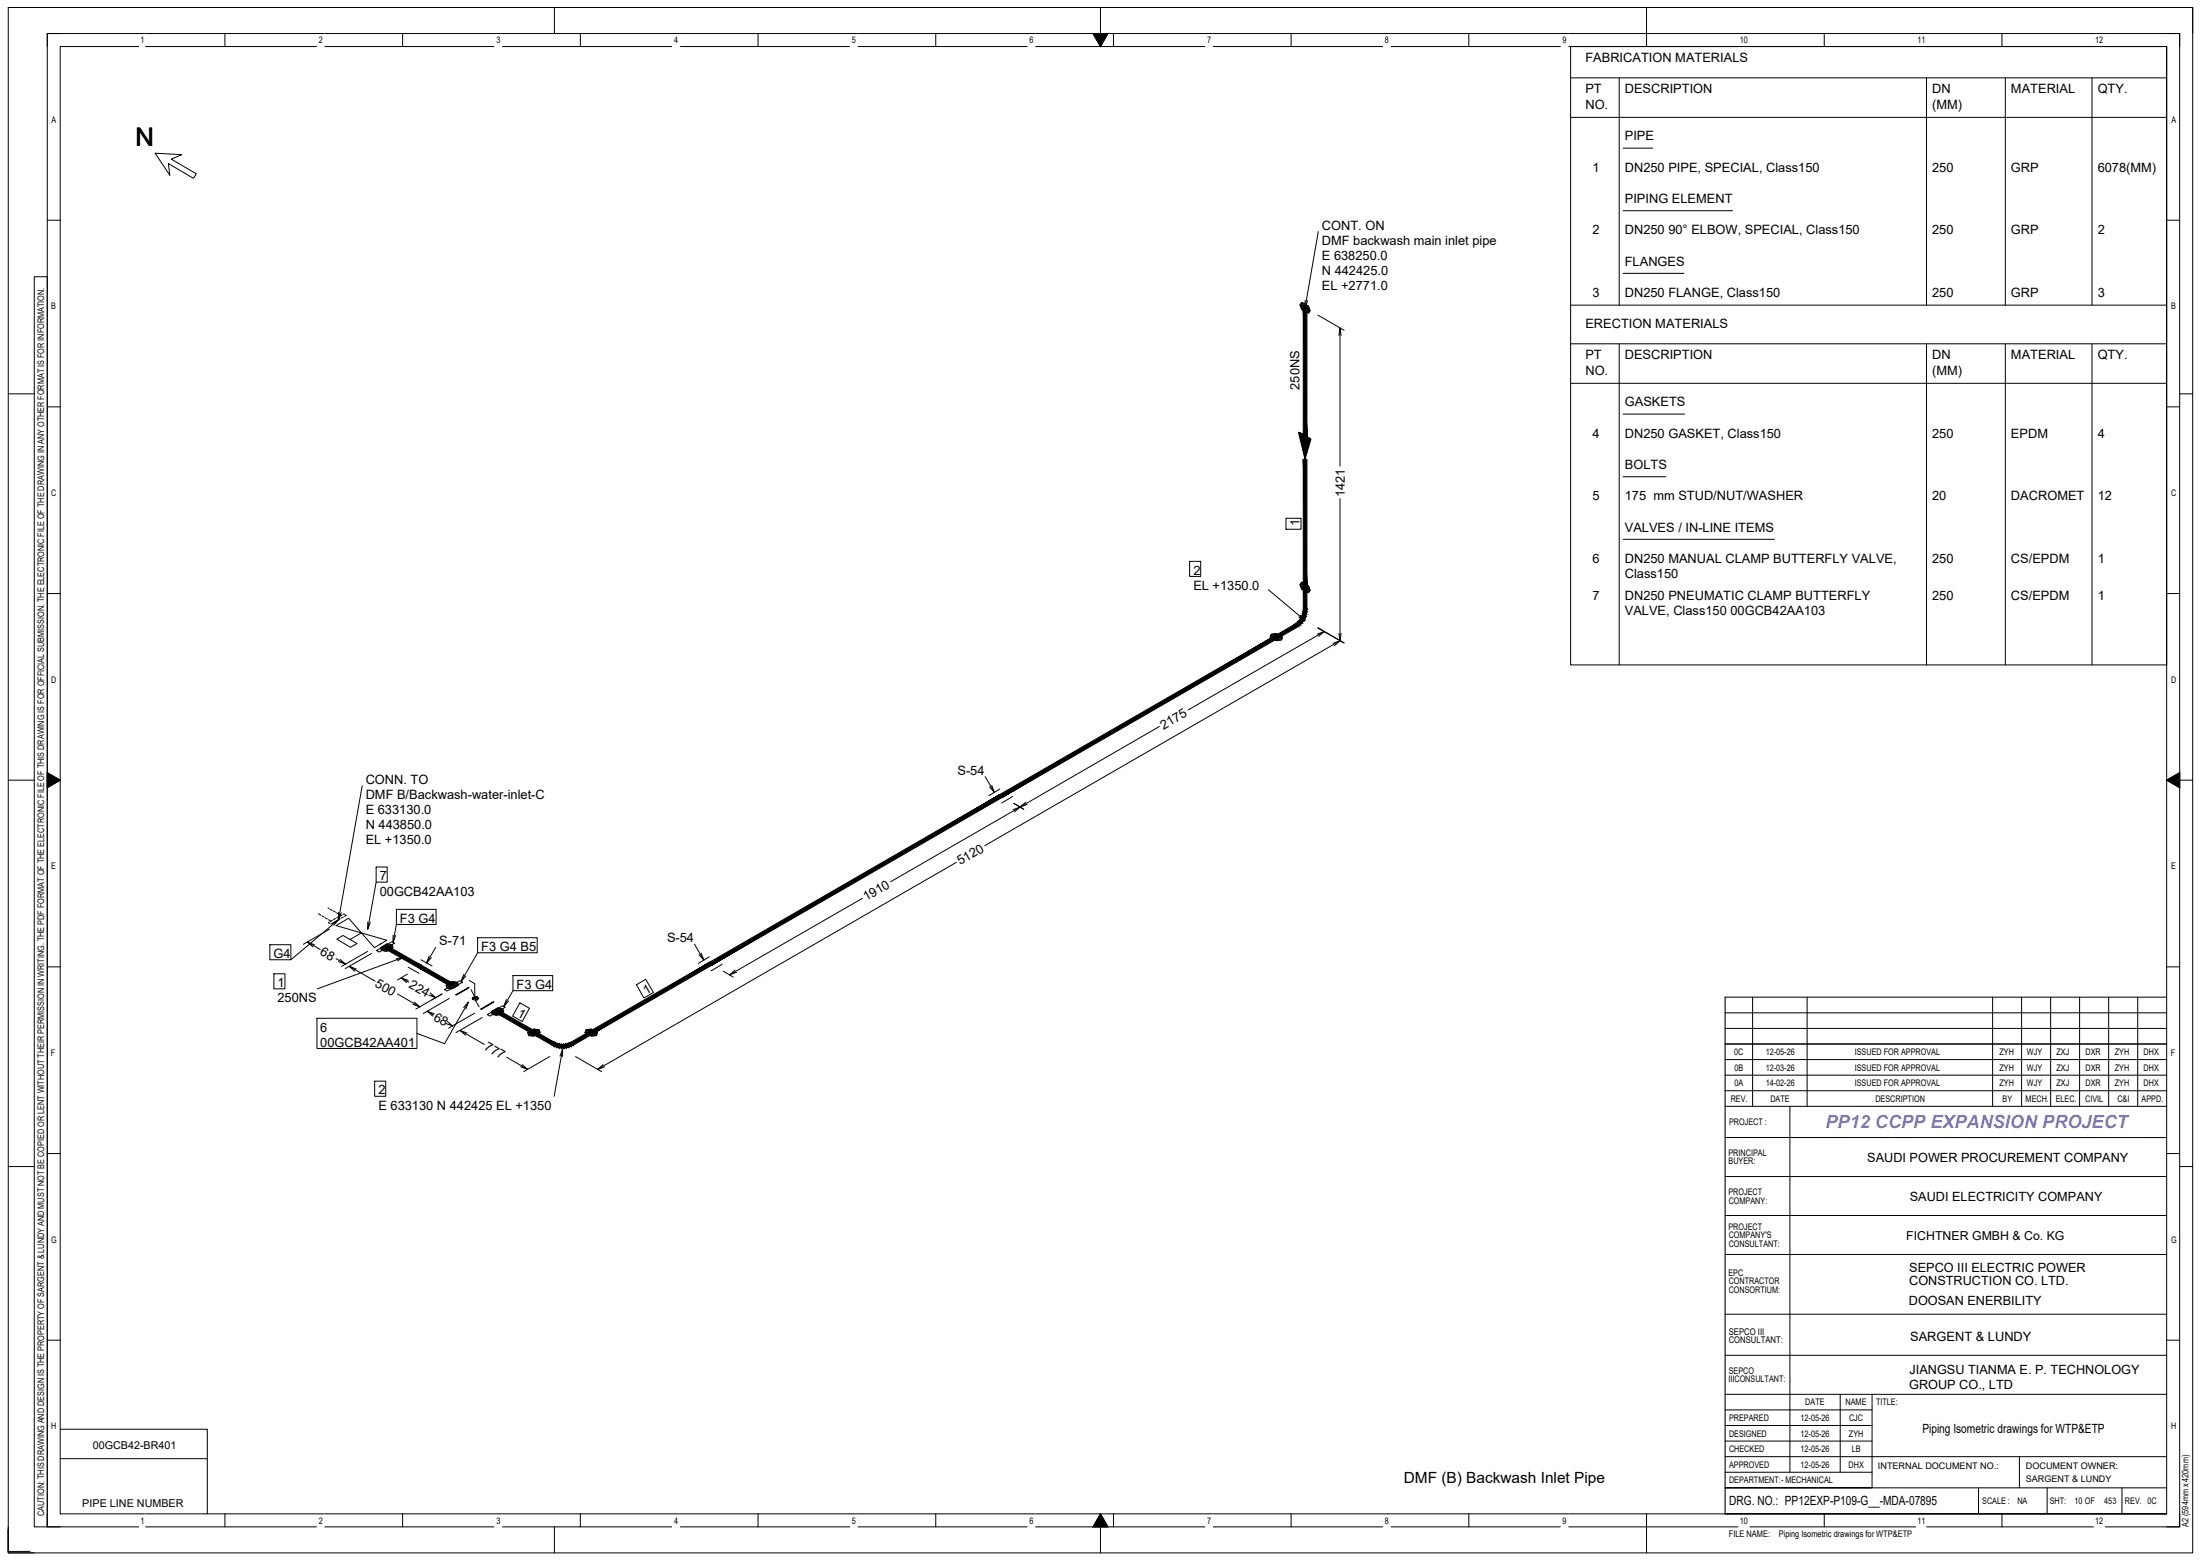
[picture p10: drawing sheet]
<svg xmlns="http://www.w3.org/2000/svg" width="598mm" height="424mm" viewBox="0 0 598 424" stroke-linecap="round" stroke-linejoin="round" font-family="sans-serif">
<!-- layer: G-ANNO-TTLB -->
<g fill="none" stroke="#000" stroke-width=".27">
<path d="M12.8 9.1h579.6v405.7h-579.6zM12.8 9.1v3.5M12.8 9.1h3.6M16.4 12.6h572.5v398.6h-572.5zM61.1 9.1v3.5M109.4 9.1v3.5M150.7 2v7.1M157.7 9.1v3.5M206 9.1v3.5M254.3 9.1v3.5M297.1 9.1h4l-2 3.5zM299.1 2v10.6"/>
<path d="M302.6 9.1v3.5M350.9 9.1v3.5M399.2 9.1v3.5M447.5 2v10.6M495.8 9.1v3.5M544.1 9.1v3.5M588.9 2h7.1v7.1M588.9 9.1h3.5v3.5M12.8 59.8h3.6M588.9 59.8h3.5M9.3 75.2h3.5v339.6h-3.5zM2.2 107h7.1"/>
<path d="M12.8 110.5h3.6M588.9 110.5h3.5M592.4 107h3.6M12.8 161.2h3.6M588.9 161.2h3.5M2.2 211.9h7.1M12.8 209.9l3.6 2-3.6 2.1zM12.8 211.9h3.6M588.9 211.9l3.5-2v4.1zM588.9 211.9h7.1M12.8 262.6h3.6M468.9 279.4h120"/>
<path d="M468.9 275.1h120M468.9 270.9h120M476.4 270.9v29.6M491.2 270.9v29.6M541.6 270.9v29.6M549.5 270.9v29.6M557.4 270.9v29.6M565.2 270.9v29.6M573.1 270.9v29.6M581 270.9v29.6M588.9 262.6h3.5M468.9 292.1h120"/>
<path d="M468.9 296.3h120M468.9 287.8h120M468.9 283.6h120M2.2 316.9h7.1M12.8 313.4h3.6M468.9 300.5h120M468.9 309h120M468.9 319.6h120M486.5 300.5v99.4M588.9 313.4h3.5M592.4 316.9h3.6M468.9 330.2h120"/>
<path d="M468.9 340.8h120M468.9 357h120M12.8 364.1h3.6M468.9 378.8h120M468.9 368.2h120M500.2 378.8v21.1M508.8 378.8v25.4h-39.9h120M588.9 364.1h3.5M468.9 395.7h120M468.9 387.2h39.9M468.9 391.5h39.9M468.9 383h39.9"/>
<path d="M468.9 399.9h39.9M548.9 395.7v8.5M2.2 414.8v7h7.1M12.8 411.2v3.6h3.6M61.1 411.2v3.6M109.4 411.2v3.6M150.7 414.8v7M157.7 411.2v3.6M206 411.2v3.6M254.3 411.2v3.6M299.1 411.2l2 3.6h-4zM299.1 411.2v10.6"/>
<path d="M302.6 411.2v3.6M350.9 411.2v3.6M399.2 411.2v3.6M447.5 411.2v10.6M468.9 411.2h120M495.8 411.2v3.6M537.8 404.2v7M544.1 411.2v3.6M556.4 404.2v7M576.7 404.2v7M592.4 411.2v3.6h-3.5"/>
</g>
<!-- layer: G-ANNO-BRDR -->
<path d="M2.2 2h593.8v419.8h-593.8z" fill="none" stroke="#000" stroke-width=".27"/>
<!-- layer: G-ANNO-TTLB -->
<path d="M468.9 270.9v140.3" fill="none" stroke="#000" stroke-width=".3"/>
<path d="M297.1 9.1h4l-2 3.5zM12.8 209.9l3.6 2-3.6 2.1zM588.9 211.9l3.5-2v4.1zM299.1 411.2l2 3.6h-4z" fill="#000" stroke="#000" stroke-width=".27"/>
<g fill="#fff" stroke="#fff" stroke-width=".27">
<path d="M38 411.7v3.2l1.4-3.2zM39.4 411.7v3.2h-1.4z"/>
<path d="M86.3 411.7v3.2l1.8-3.2zM88.1 411.7v3.2h-1.8z"/>
<path d="M134.6 411.7v3.2l1.8-3.2zM136.4 411.7v3.2h-1.8z"/>
<path d="M182.9 411.7v3.2l1.8-3.2zM184.7 411.7v3.2h-1.8z"/>
<path d="M231.2 411.7v3.2l1.8-3.2zM233 411.7v3.2h-1.8z"/>
<path d="M279.5 411.7v3.2l1.8-3.2zM281.3 411.7v3.2h-1.8z"/>
<path d="M327.8 411.7v3.2l1.8-3.2zM329.6 411.7v3.2h-1.8z"/>
<path d="M376.1 411.7v3.2l1.8-3.2zM377.9 411.7v3.2h-1.8z"/>
<path d="M424.3 411.7v3.2l1.9-3.2zM426.2 411.7v3.2h-1.9z"/>
<path d="M472.7 411.7v3.2l2.7-3.2zM475.4 411.7v3.2h-2.7z"/>
<path d="M521 411.7v3.2l2.5-3.2zM523.5 411.7v3.2h-2.5z"/>
<path d="M569.3 411.7v3.2l2.7-3.2zM572 411.7v3.2h-2.7z"/>
<path d="M589.8 386v3.3l2-3.3zM591.8 386v3.3h-2z"/>
<path d="M589.8 335.3v3.3l2.2-3.3zM592 335.3v3.3h-2.2z"/>
<path d="M589.8 284.6v3.3l1.8-3.3zM591.6 284.6v3.3h-1.8z"/>
<path d="M589.8 233.9v3.2l1.9-3.2zM591.7 233.9v3.2h-1.9z"/>
<path d="M589.8 183.2v3.2l2-3.2zM591.8 183.2v3.2h-2z"/>
<path d="M589.8 132.5v3.2l2.1-3.2zM591.9 132.5v3.2h-2.1z"/>
<path d="M589.8 81.8v3.2l1.9-3.2zM591.7 81.8v3.2h-1.9z"/>
<path d="M589.8 31.1v3.2l2.2-3.2zM592 31.1v3.2h-2.2z"/>
<path d="M38 9.6v3.2l1.4-3.2zM39.4 9.6v3.2h-1.4z"/>
<path d="M86.3 9.6v3.2l1.8-3.2zM88.1 9.6v3.2h-1.8z"/>
<path d="M134.6 9.6v3.2l1.8-3.2zM136.4 9.6v3.2h-1.8z"/>
<path d="M182.9 9.6v3.2l1.8-3.2zM184.7 9.6v3.2h-1.8z"/>
<path d="M231.2 9.6v3.2l1.8-3.2zM233 9.6v3.2h-1.8z"/>
<path d="M279.5 9.6v3.2l1.8-3.2zM281.3 9.6v3.2h-1.8z"/>
<path d="M327.8 9.6v3.2l1.8-3.2zM329.6 9.6v3.2h-1.8z"/>
<path d="M376.1 9.6v3.2l1.8-3.2zM377.9 9.6v3.2h-1.8z"/>
<path d="M424.3 9.6v3.2l1.9-3.2zM426.2 9.6v3.2h-1.9z"/>
<path d="M472.7 9.6v3.2l2.7-3.2zM475.4 9.6v3.2h-2.7z"/>
<path d="M521 9.6v3.2l2.5-3.2zM523.5 9.6v3.2h-2.5z"/>
<path d="M569.3 9.6v3.2l2.7-3.2zM572 9.6v3.2h-2.7z"/>
<path d="M13.6 386v3.3l2-3.3zM15.6 386v3.3h-2z"/>
<path d="M13.6 335.3v3.3l2.2-3.3zM15.8 335.3v3.3h-2.2z"/>
<path d="M13.6 284.6v3.3l1.8-3.3zM15.4 284.6v3.3h-1.8z"/>
<path d="M13.6 233.9v3.2l1.9-3.2zM15.5 233.9v3.2h-1.9z"/>
<path d="M13.6 183.2v3.2l2-3.2zM15.6 183.2v3.2h-2z"/>
<path d="M13.6 132.5v3.2l2.1-3.2zM15.7 132.5v3.2h-2.1z"/>
<path d="M13.6 81.8v3.2l1.9-3.2zM15.5 81.8v3.2h-1.9z"/>
<path d="M13.6 31.1v3.2l2.2-3.2zM15.8 31.1v3.2h-2.2z"/>
</g>
<!-- layer: GT_1 -->
<g fill="none" stroke="#000" stroke-width=".27">
<path d="M426.9 12.6h162v168h-162zM426.9 21.2h162M426.9 31.9h162M440.1 21.2v61.7M523.6 21.2v61.7M545 21.2v61.7M568.6 21.2v61.7M42.2 41.6l7.2 .4-2.8 1.2 6.8 4-.8 1.2-6.8-4 .4 3.2zM441.2 40.2h8M441.2 57.2h29.7M358.3 62.9l-3.6 20.7M441.2 74.3h16.5"/>
<path d="M353.3 82.8h1.8M353.4 83h2M353.5 83.2h2.2M353.5 82.6h1.2M353.5 83.4h2.2M353.6 82.4h.8M353.6 83.6h2.2M353.7 83.8h2.2M353.8 84h2.2M353.8 82.1l1.8 1 .5 1.3-.5 .7-1.8-1-.5-1.3zM354 84.2h2M354.4 84.4h1.7"/>
<path d="M354.7 81.6v2l.7-1.9M354.7 84.6h1.3M355.1 84.8h.7M358.2 85.6l7.1 4.1M363.9 91.1l.3-2 .3 2M364.2 89.1v37.5M426.9 82.9h162M426.9 93.4h162M440.1 93.4v87.2M523.6 93.4v87.2M545 93.4v87.2M568.6 93.4v87.2"/>
<path d="M354.7 118.4l-1.8-1 1.8 7.4 1.6-5.5-3.2-1.8 1.6 6.7 1.4-5-2.7-1.6 1.3 5.9 1.2-4.4-2.3-1.3 1.1 5.1 1-3.9-1.9-1.1 .9 4.4 .8-3.5-1.5-.8 .7 3.7 .6-3-1-.6 .4 3 .3-2.5-.5-.3 .2 2.2 .1-2-.1-.1v6.4M426.9 104.1h162M441.2 112.5h16.7M364.2 135.5v38.6l-96.5 55.6M441.2 129.5h11.6M323.3 152.5h3v4.1h-3zM349.5 140.8h4.1v3h-4.1zM353.3 158.8h1.8M353.4 159h2M353.5 159.2h2.2M353.5 158.6h1.2M353.5 159.4h2.2"/>
<path d="M353.6 158.4h.8M353.6 159.6h2.2M353.7 159.8h2.2M353.8 160h2.2M353.8 158.1l1.8 1 .5 1.3-.5 .7-1.8-1-.5-1.3zM441.2 146.5h41.1M344.7 160.2l10 8.4M345.2 173h3.2M345.3 172.8h2.8M345.4 173.2h3.2M345.4 172.6h2.4M345.5 172.4h1.9"/>
<path d="M345.5 172.3l1.4-.2 1.7 1-.3 .8-1.4 .2-1.7-1zM345.7 173.4h2.8M346.1 173.6h2.3M346.2 172.2h.9M346.4 173.8h2M346.8 174h.8M353.4 167.1l1.3 1.5-1.7-1M354 160.2h2M354.4 160.4h1.7M354.7 160.6h1.3M355.1 160.8h.7M358 172.3l1.9-.7-1.5 1.3"/>
<path d="M359.9 171.6l-37 21.3M360.9 172.2l-2.7-1.6 7.1 4.1M362.3 174.8l1.9-.7-1.5 1.3M363.9 172.1l.3 2 .3-2M315.1 197.3l-73 42.2M98.4 213.5l-6.4 36.3M267.8 211l2.5 4.3M269.6 213.3l.7 2-1.3-1.6M271.8 214.3l-3 1.8M275.3 216.4l-3.1 1.8M275.4 219.9l1.9-.7-1.5 1.3M275.5 218.2l2.8 1.6"/>
<path d="M278.7 217.9l-1.4 1.3 1.8-.7M102.2 235.5h3v4.1h-3zM102.2 239.6l-2.3 12.8M260 234.2l-97.6 56.3M73.3 256.6h5.8v4.1h-5.8zM83.5 255.9l3.5 2M85.4 256.6l-1.9-.7 1.5 1.3M86.6 248.2l.6 .4M87.5 248.8l.6 .3M88.4 249.3l.6 .3M89.2 246.6l.3 .2M89.3 249.8l.6 .4"/>
<path d="M89.5 250.5l-.3 .1 .4 .2M89.5 252.4l-7.1 4.1M89.7 247l.6 .3M90.3 250.8l1.7-1-1.3 1.5M90.3 250l-.6 .3M90.5 250.7l-.6 .3M90.6 247.5l.6 .3M91.2 249.5l-.6 .3M91.3 251.4l3.4-2 7 8 3.4-2zM91.3 250.2l-.5 .4M91.5 248l.6 .3M92 247.8v2l.8-1.9"/>
<path d="M92 249.8l-12.9 10.9M92 249.8l-.4 .3M92.1 249l-.6 .4M92.3 248.5l.3 .1M92.5 249.6l-.5 .2M92.9 248.5l-.5 .3M93.2 248.4l.3-.2 .3 .2M93.3 249.1l-.5 .3M94.1 248.6l-.5 .3M98.2 253.4l-3.1 1.8 1.9 1.1-1.8 1-3.7-2.2 1.7-1 1.9 1.1M99.9 250.4v2l.7-1.9M99.9 258.4l-7.1 4.1"/>
<path d="M100.9 259l-7.1 4.1M102.3 258.2l4.2-2.4 .7 .4-4.2 2.4zM103.4 257.4l1.7-1 1.4 .2 .3 .8-1.7 1-1.4-.2zM103.5 257.5h3.2M103.5 257.7h2.8M103.6 257.3h3.2M103.6 257.9h2.4M103.7 258.1h1.9M103.9 257.1h2.8M104.3 256.9h2.4M104.4 258.3h.9M104.6 256.7h2"/>
<path d="M105 256.5h.8M106.8 254v2l.7-1.9M107.7 247h10.8v4.1h-10.8zM107.7 251.1l-.9 4.9M116.6 259.7l-.7 1.9 1.3-1.5M118.4 257.3l-2.5 4.3M129.8 254.7h16.2v4.1h-16.2zM129.8 258.8l-4.5 7.8M188.8 256.5l2.5 4.3M190.6 258.9l.7 1.9-1.3-1.5M192.8 259.9l-3 1.8M234.4 244l-36.1 20.8"/>
<path d="M74.4 264.5h3v4.1h-3zM86.1 276.6h27.2v8.2h-27.2zM91.3 260.4l2.6 1.5M92.4 260.6l1.5 1.3-1.9-.7M94.9 262.5l7 4M96.8 263.2l-1.9-.7 1.5 1.3M107.7 260.4l2-.4-1.7 1M108 270l6.1 3.5M109 265.6l2.1 1.2M109.7 260l-23.4 8.6M110.7 264.6l-2.7 1.6M110.9 266.3l-1.9-.7 1.5 1.3"/>
<path d="M110.9 262.7l3 1.7M112.6 272.2l1.5 1.3-1.9-.7M114.4 260.7l3 1.7M116.1 274.7l1.7 1M116.9 269.7l1.5 1.3-1.9-.7M117.2 270.3l1.2 .7M117.4 271.6l2.7-1.6-7.1 4.1M118 275.4l-1.9-.7 1.5 1.3M120.8 268.8l4.2-2.4 .7 .4-4.2 2.4zM121.2 267.6l1.7-1 1.4 .2 .3 .8-1.7 1-1.4-.2zM121.3 267.7h3.2M121.3 267.9h2.8"/>
<path d="M121.4 267.5h3.2M121.4 268.1h2.4M121.5 268.3h1.9M121.5 277.4l1.5 1.3-1.9-.7M121.7 267.3h2.8M122.1 267.1h2.3M122.1 271.2l-7.1 4.1M122.2 278.2l.8 .5M122.2 268.5h.9M122.4 266.9h2M122.8 266.7h.8M123.8 270.2l3.5-2 .2 .1-3.5 2z"/>
<path d="M125 279.9l6.6 3.8M126 273.7l1.3-1.5-.7 1.9M126 264.7l-.7 1.9 1.3-1.5M127.3 272.2l-6.5 11.3-7.5-2.8M127.5 266.3l1.5 .9v4M128 268.8l1 2M128.3 271.2h1.8M128.5 270.9l1.2 .7M129 275.2l-7.1 4.1M129.2 270.7v1l1 1.8M129.7 270.8l-1.2 .7 .7 .2 .5-.1 .4-.4-.4-.4-.5-.1-.7 .2-.2 .3 .2 .3M130.6 274.1l3.5-2 .1 .1-3.4 2z"/>
<path d="M131 276.4l-7.1 4.1M132.4 275.6l4.2-2.4 .7 .4-4.2 2.4zM133.5 274.8l1.7-1 1.4 .2 .3 .8-1.7 1-1.4-.2zM133.6 274.9h3.2M133.6 275.1h2.8M133.7 274.7h3.2M133.7 275.3h2.4M133.8 275.5h1.9M134 274.5h2.8M134.4 274.3h2.3M134.5 275.7h.9M134.7 274.1h2"/>
<path d="M135 273.9h.9M137.6 271.5l-.7 1.9 1.3-1.5M139.4 265h10.8v4.1h-10.8zM139.4 269.1l-2.5 4.3M141.3 272.4l2.6 1.5-2 3.6-2.6-1.5zM144.4 279.9h2.2M144.8 279.7h1.7M159.2 279.9h2.2M159.3 279.7l1.4-.2 1.7 1-.3 .8-1.4 .2-1.7-1zM159.3 279.7h1.8M173 267.5l2.5-1.5 2.1 3.6-2.6 1.5zM196.3 261.9l-3 1.8"/>
<path d="M196.6 263.8l2.7 1.6M199.8 263.5l-1.5 1.3 1.9-.7M101.8 293.7h3v4.1h-3zM126.9 280.6l-1.9-.7 1.5 1.3M137.7 287.2l5.7 3.3M141.9 289.2l1.5 1.3-1.9-.7M143.4 280.5l1.7-1 1.4 .2 .3 .8-1.7 1-1.4-.2zM143.4 280.5h3.4M143.5 280.7h3M143.6 280.9h2.5M143.6 281.1h2.2M143.7 281.3h1.8"/>
<path d="M143.8 280.3h2.9M144.1 280.1h2.6M149.4 287l-7.1 4.1M152.2 286.9l.7-1.9v2M152.9 285l-2.3 12.8M156.4 287l7.1 4.1M159 280.5h3.4M159.1 280.3h3M159.2 280.1h2.5M159.3 280.7h3M159.7 280.9h2.6M160 281.1h2.2"/>
<path d="M160.4 281.3h1.7M163.9 289.2l-1.5 1.3 1.9-.7M2.2 415.4v6h6"/>
</g>
<g fill="#000" stroke="#000" stroke-width=".27">
<path d="M354.2 83.6l1 34.8v-34.8zM354.2 83.6l1 34.8h-1z"/>
<path d="M354.2 124.8l1 34.8v-34.8zM354.2 124.8l1 34.8h-1z"/>
<path d="M354.2 159.6l1 6v-6zM354.2 159.6l1 6h-1z"/>
<path d="M272.3 216.7l74.9-43.2-.5-.9zM271.8 215.8l74.9-43.2-74.4 44.1z"/>
<path d="M351.9 169.6l1 .5-.5 .4zM351.9 169.6l1 .5-.6-.8zM352.3 169.3l1.1 .4-.5 .4zM352.3 169.3l1.1 .4-.7-.7zM352.7 169l1.2 .2-.5 .5zM353.1 168.6l-.4 .4 1.2 .2zM353.1 168.6l1.2 .1-.4 .5zM353.4 168.2l-.3 .4 1.2 .1zM353.4 168.2l1.2-.1-.3 .6zM353.7 167.7l-.3 .5 1.2-.1zM353.7 167.7l1.2-.2-.3 .6zM353.9 167.2l-.2 .5 1.2-.2zM353.9 167.2l1.2-.3-.2 .6zM354.1 166.7l-.2 .5 1.2-.3zM354.1 166.7l1.1-.5-.1 .7zM354.2 166.1l-.1 .6 1.1-.5zM354.2 166.1l1-.5v.6zM354.2 165.6v.5l1-.5z"/>
<path d="M347.2 173.5l5.2-3-.5-.9zM346.7 172.6l5.2-3-4.7 3.9z"/>
<path d="M193.3 262.3l79-45.6-.5-.9zM192.8 261.4l79-45.6-78.5 46.5z"/>
<path d="M104.9 257.9l9.1 5.1 .5-.8zM105.4 257l9.1 5.2-9.6-4.3z"/>
<path d="M114 263l8.7 5 .5-.8zM114.5 262.2l8.7 5-9.2-4.2z"/>
<path d="M161 281l32.3-18.7-.5-.9zM160.5 280.1l32.3-18.7-31.8 19.6z"/>
<path d="M135 275.2l9.9 5.8 .5-.9zM135.5 274.4l9.9 5.7-10.4-4.9z"/>
<path d="M150.6 283.1l.1 1.1-.6-.3zM150.6 283.1l.1 1.1 .3-.9zM151 283.3l.3 1.2-.6-.3zM151 283.3l.3 1.2 .3-1zM151.6 283.5l.3 1.1-.6-.1zM151.6 283.5l.3 1.1 .2-1zM152.1 283.6l.5 1.1-.7-.1zM152.1 283.6l.5 1.1v-1zM152.6 283.7l.6 1h-.6zM152.6 283.7l.6 1v-1zM153.2 283.7l.7 .9-.7 .1zM153.2 283.7l.7 .9-.2-1zM153.7 283.6l.8 .9-.6 .1zM153.7 283.6l.8 .9-.2-1zM154.3 283.5l.9 .7-.7 .3zM154.3 283.5l.9 .7-.4-.9zM154.8 283.3l1 .6-.6 .3zM154.8 283.3l1 .6-.5-.8z"/>
<path d="M144.9 281l5.2 2.9 .5-.8zM145.4 280.1l5.2 3-5.7-2.1z"/>
<path d="M155.8 283.9l5.2-2.9-.5-.9zM155.3 283.1l5.2-3-4.7 3.8z"/>
</g>
<!-- layer: 0 -->
<path d="M16.4 388.2h39.9v23M16.4 396.2h39.9" fill="none" stroke="#000" stroke-width=".27"/>
<text font-size="7" x="36.9" y="39.6">N</text>
<text font-size="4.9" fill="#8470ff" x="496.2" y="306.5">PP12 CCPP EXPANSION PROJECT</text>
<text font-size="4.2" x="381.5" y="402.9">DMF (B) Backwash Inlet Pipe</text>
<g font-size="3.5">
<text x="430.9" y="16.9">FABRICATION MATERIALS</text>
<text x="430.9" y="25.4">PT</text>
<text x="430.9" y="29.5">NO.</text>
<text x="441.6" y="25.4">DESCRIPTION</text>
<text x="525.2" y="25.4">DN</text>
<text x="525.2" y="29.5">(MM)</text>
<text x="546.6" y="25.4">MATERIAL</text>
<text x="570.1" y="25.4">QTY.</text>
<text x="441.6" y="38.1">PIPE</text>
<text x="432.9" y="46.6">1</text>
<text x="441.6" y="46.6">DN250 PIPE, SPECIAL, Class150</text>
<text x="525.2" y="46.6">250</text>
<text x="546.6" y="46.6">GRP</text>
<text x="570.1" y="46.6">6078(MM)</text>
<text x="441.6" y="55.1">PIPING ELEMENT</text>
<text x="359.3" y="62.4">CONT. ON</text>
<text x="432.9" y="63.6">2</text>
<text x="441.6" y="63.6">DN250 90° ELBOW, SPECIAL, Class150</text>
<text x="525.2" y="63.6">250</text>
<text x="546.6" y="63.6">GRP</text>
<text x="570.1" y="63.6">2</text>
<text x="359.3" y="66.5">DMF backwash main inlet pipe</text>
<text x="359.3" y="70.6">E 638250.0</text>
<text x="359.3" y="74.7">N 442425.0</text>
<text x="441.6" y="72.1">FLANGES</text>
<text x="359.3" y="78.9">EL +2771.0</text>
<text x="432.9" y="80.6">3</text>
<text x="441.6" y="80.6">DN250 FLANGE, Class150</text>
<text x="525.2" y="80.6">250</text>
<text x="546.6" y="80.6">GRP</text>
<text x="570.1" y="80.6">3</text>
<text x="430.9" y="89.1">ERECTION MATERIALS</text>
<text x="430.9" y="97.6">PT</text>
<text x="430.9" y="101.7">NO.</text>
<text x="441.6" y="97.6">DESCRIPTION</text>
<text x="525.2" y="97.6">DN</text>
<text x="525.2" y="101.7">(MM)</text>
<text x="546.6" y="97.6">MATERIAL</text>
<text x="570.1" y="97.6">QTY.</text>
<text x="353.2" y="105.9" transform="rotate(-90 353.2 105.9)">250NS</text>
<text x="441.6" y="110.4">GASKETS</text>
<text x="432.9" y="118.9">4</text>
<text x="441.6" y="118.9">DN250 GASKET, Class150</text>
<text x="525.2" y="118.9">250</text>
<text x="546.6" y="118.9">EPDM</text>
<text x="570.1" y="118.9">4</text>
<text x="441.6" y="127.4">BOLTS</text>
<text x="365.5" y="135.1" transform="rotate(-90 365.5 135.1)">1421</text>
<text x="432.9" y="135.9">5</text>
<text x="441.6" y="135.9">175 mm STUD/NUT/WASHER</text>
<text x="525.2" y="135.9">20</text>
<text x="546.6" y="135.9">DACROMET</text>
<text x="570.1" y="135.9">12</text>
<text x="353.2" y="142.8" transform="rotate(-90 353.2 142.8)">1</text>
<text x="441.6" y="144.4">VALVES / IN-LINE ITEMS</text>
<text x="432.9" y="152.9">6</text>
<text x="441.6" y="152.9">DN250 MANUAL CLAMP BUTTERFLY VALVE,</text>
<text x="525.2" y="152.9">250</text>
<text x="546.6" y="152.9">CS/EPDM</text>
<text x="570.1" y="152.9">1</text>
<text x="324.4" y="156.1">2</text>
<text x="324.4" y="160.3">EL +1350.0</text>
<text x="441.6" y="157">Class150</text>
<text x="432.9" y="163.1">7</text>
<text x="441.6" y="163.1">DN250 PNEUMATIC CLAMP BUTTERFLY</text>
<text x="441.6" y="167.2">VALVE, Class150 00GCB42AA103</text>
<text x="525.2" y="163.1">250</text>
<text x="546.6" y="163.1">CS/EPDM</text>
<text x="570.1" y="163.1">1</text>
<text x="316.2" y="198.2" transform="rotate(-30 316.2 198.2)">2175</text>
<text x="99.4" y="212.9">CONN. TO</text>
<text x="260.2" y="210.4">S-54</text>
<text x="99.4" y="217.1">DMF B/Backwash-water-inlet-C</text>
<text x="99.4" y="221.2">E 633130.0</text>
<text x="99.4" y="225.3">N 443850.0</text>
<text x="99.4" y="229.4">EL +1350.0</text>
<text x="103.2" y="239.1">7</text>
<text x="261" y="235.1" transform="rotate(-30 261 235.1)">5120</text>
<text x="103.2" y="243.3">00GCB42AA103</text>
<text x="235.4" y="244.8" transform="rotate(-30 235.4 244.8)">1910</text>
<text x="108.7" y="250.6">F3 G4</text>
<text x="119.4" y="256.8">S-71</text>
<text x="181.3" y="256">S-54</text>
<text x="74.3" y="260.2">G4</text>
<text x="86.8" y="259.3" transform="rotate(30 86.8 259.3)">68</text>
<text x="130.8" y="258.3">F3 G4 B5</text>
<text x="75.4" y="268.1">1</text>
<text x="101.7" y="267.9" transform="rotate(30 101.7 267.9)">500</text>
<text x="111" y="268.1" transform="rotate(30 111 268.1)">224</text>
<text x="140.4" y="268.6">F3 G4</text>
<text x="75.4" y="272.3">250NS</text>
<text x="175.6" y="270.2" transform="rotate(-30 175.6 270.2)">1</text>
<text x="87.1" y="280.2">6</text>
<text x="117.6" y="277" transform="rotate(30 117.6 277)">68</text>
<text x="140.4" y="276.1" transform="rotate(29 140.4 276.1)">1</text>
<text x="87.1" y="284.3">00GCB42AA401</text>
<text x="131.4" y="285" transform="rotate(30 131.4 285)">777</text>
<text x="102.8" y="297.3">2</text>
<text x="102.8" y="301.5">E 633130 N 442425 EL +1350</text>
<text x="507.5" y="315.6">SAUDI POWER PROCUREMENT COMPANY</text>
<text x="519.1" y="326.2">SAUDI ELECTRICITY COMPANY</text>
<text x="518.9" y="345.4">SEPCO III ELECTRIC POWER</text>
<text x="518.9" y="348.9">CONSTRUCTION CO. LTD.</text>
<text x="518.8" y="354.5">DOOSAN ENERBILITY</text>
<text x="519.2" y="364.4">SARGENT &amp; LUNDY</text>
<text x="518.9" y="377.4">GROUP CO., LTD</text>
<text x="519" y="373.2">JIANGSU TIANMA E. P. TECHNOLOGY</text>
<text x="522.5" y="389.4">Piping Isometric drawings for WTP&amp;ETP</text>
<text x="470" y="408.9">DRG. NO.: PP12EXP-P109-G__-MDA-07895</text>
</g>
<text font-size="3.4" x="518.1" y="336.8">FICHTNER GMBH &amp; Co. KG</text>
<g font-size="2.9">
<text x="25.2" y="393.6">00GCB42-BR401</text>
<text x="22.4" y="409.3">PIPE LINE NUMBER</text>
</g>
<g font-size="2.5">
<text x="38.2" y="11.8">1</text>
<text x="86.7" y="11.8">2</text>
<text x="134.9" y="11.8">3</text>
<text x="183.3" y="11.8">4</text>
<text x="231.5" y="11.8">5</text>
<text x="279.8" y="11.8">6</text>
<text x="328.1" y="11.8">7</text>
<text x="376.4" y="11.8">8</text>
<text x="424.7" y="11.8">9</text>
<text x="472.9" y="11.8">10</text>
<text x="521.2" y="11.8">11</text>
<text x="569.5" y="11.8">12</text>
<text x="14" y="33.3">A</text>
<text x="590.2" y="33.3">A</text>
<text x="13.9" y="84">B</text>
<text x="590.1" y="84">B</text>
<text x="13.9" y="134.7">C</text>
<text x="590.1" y="134.7">C</text>
<text x="13.9" y="185.4">D</text>
<text x="590.1" y="185.4">D</text>
<text x="13.9" y="236.1">E</text>
<text x="590.1" y="236.1">E</text>
<text x="13.8" y="286.8">F</text>
<text x="471.4" y="286.6">0C</text>
<text x="479.9" y="286.6">12-05-26</text>
<text x="504.1" y="286.6">ISSUED FOR APPROVAL</text>
<text x="543.5" y="286.6">ZYH</text>
<text x="550.9" y="286.6">WJY</text>
<text x="559" y="286.6">ZXJ</text>
<text x="566.9" y="286.6">DXR</text>
<text x="574.8" y="286.6">ZYH</text>
<text x="582.6" y="286.6">DHX</text>
<text x="590.1" y="286.8">F</text>
<text x="471.4" y="290.8">0B</text>
<text x="479.9" y="290.8">12-03-26</text>
<text x="504.1" y="290.8">ISSUED FOR APPROVAL</text>
<text x="543.5" y="290.8">ZYH</text>
<text x="550.9" y="290.8">WJY</text>
<text x="559" y="290.8">ZXJ</text>
<text x="566.9" y="290.8">DXR</text>
<text x="574.8" y="290.8">ZYH</text>
<text x="582.6" y="290.8">DHX</text>
<text x="470.4" y="299.4">REV.</text>
<text x="471.4" y="295.1">0A</text>
<text x="479.9" y="295.1">14-02-26</text>
<text x="481.2" y="299.4">DATE</text>
<text x="504.1" y="295.1">ISSUED FOR APPROVAL</text>
<text x="509.7" y="299.4">DESCRIPTION</text>
<text x="543.5" y="295.1">ZYH</text>
<text x="544.3" y="299.4">BY</text>
<text x="550.6" y="299.4">MECH.</text>
<text x="550.9" y="295.1">WJY</text>
<text x="558.7" y="299.4">ELEC.</text>
<text x="559" y="295.1">ZXJ</text>
<text x="566.7" y="299.4">CIVIL</text>
<text x="566.9" y="295.1">DXR</text>
<text x="574.8" y="295.1">ZYH</text>
<text x="575.5" y="299.4">C&amp;I</text>
<text x="582.1" y="299.4">APPD.</text>
<text x="582.6" y="295.1">DHX</text>
<text x="469.9" y="305.7">PROJECT :</text>
<text x="469.8" y="314">PRINCIPAL</text>
<text x="469.8" y="316.3">BUYER:</text>
<text x="469.8" y="324.6">PROJECT</text>
<text x="469.9" y="326.9">COMPANY:</text>
<text x="469.8" y="334.1">PROJECT</text>
<text x="13.9" y="337.5">G</text>
<text x="469.9" y="336.4">COMPANY'S</text>
<text x="469.9" y="338.7">CONSULTANT:</text>
<text x="590.1" y="337.5">G</text>
<text x="469.8" y="346.6">EPC</text>
<text x="469.9" y="348.9">CONTRACTOR</text>
<text x="469.9" y="351.2">CONSORTIUM:</text>
<text x="469.9" y="364.9">CONSULTANT:</text>
<text x="469.9" y="362.5">SEPCO III</text>
<text x="469.8" y="375.5">IIICONSULTANT:</text>
<text x="469.9" y="373.2">SEPCO</text>
<text x="490.7" y="381.7">DATE</text>
<text x="501.6" y="381.7">NAME</text>
<text x="509.9" y="381.7">TITLE:</text>
<text x="13.9" y="388.2">H</text>
<text x="469.9" y="386">PREPARED</text>
<text x="489.4" y="386">12-05-26</text>
<text x="502.6" y="386">CJC</text>
<text x="590.1" y="388.2">H</text>
<text x="469.9" y="390.2">DESIGNED</text>
<text x="469.9" y="394.5">CHECKED</text>
<text x="489.4" y="390.2">12-05-26</text>
<text x="489.4" y="394.5">12-05-26</text>
<text x="502.5" y="390.2">ZYH</text>
<text x="503.3" y="394.5">LB</text>
<text x="469.9" y="398.7">APPROVED</text>
<text x="489.4" y="398.7">12-05-26</text>
<text x="502.4" y="398.7">DHX</text>
<text x="510.4" y="399.2">INTERNAL DOCUMENT NO.:</text>
<text x="550.6" y="399.2">DOCUMENT OWNER:</text>
<text x="469.9" y="402.9">DEPARTMENT:- MECHANICAL</text>
<text x="550.6" y="402.6">SARGENT &amp; LUNDY</text>
<text x="12" y="411.8" transform="rotate(-90 12 411.8)">CAUTION: THIS DRAWING AND DESIGN IS THE PROPERTY OF SARGENT &amp; LUNDY AND MUST NOT BE COPIED OR LENT WITHOUT THEIR PERMISSION IN WRITING. THE PDF FORMAT OF THE ELECTRONIC FILE OF THIS DRAWING IS FOR OFFICIAL SUBMISSION. THE ELECTRONIC FILE OF THE DRAWING IN ANY OTHER FORMAT IS FOR INFORMATION.</text>
<text x="38.2" y="413.9">1</text>
<text x="86.7" y="413.9">2</text>
<text x="134.9" y="413.9">3</text>
<text x="183.3" y="413.9">4</text>
<text x="231.5" y="413.9">5</text>
<text x="279.8" y="413.9">6</text>
<text x="328.1" y="413.9">7</text>
<text x="376.4" y="413.9">8</text>
<text x="424.7" y="413.9">9</text>
<text x="472.9" y="413.9">10</text>
<text x="521.2" y="413.9">11</text>
<text x="538.8" y="408.5">SCALE :</text>
<text x="548.3" y="408.6">NA</text>
<text x="557.1" y="408.6">SHT:</text>
<text x="563.9" y="408.6">10 OF</text>
<text x="569.5" y="413.9">12</text>
<text x="571.9" y="408.6">453</text>
<text x="577.6" y="408.6">REV. 0C</text>
<text x="469.9" y="417.4">FILE NAME:</text>
<text x="483.5" y="417.4">Piping Isometric drawings for WTP&amp;ETP</text>
<text x="594.9" y="414.8" transform="rotate(-90 594.9 414.8)">A2 (594mm x 420mm)</text>
</g>
</svg>
